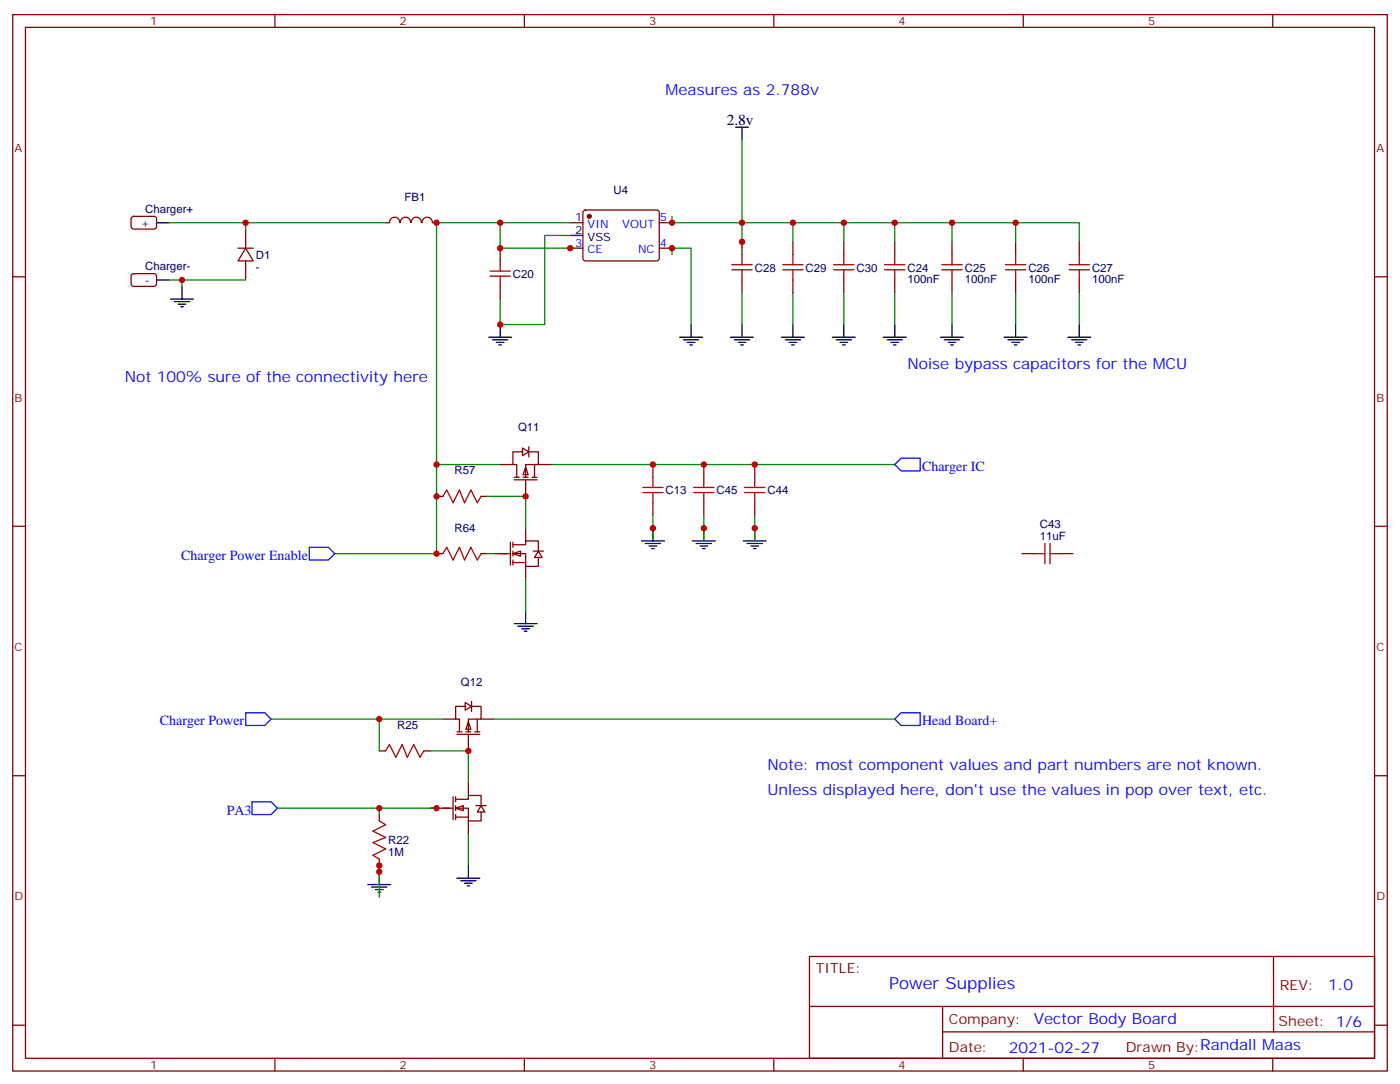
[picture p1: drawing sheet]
<svg xmlns="http://www.w3.org/2000/svg" width="388mm" height="300mm" viewBox="0 0 388 300" stroke-linecap="round" stroke-linejoin="round" font-family="sans-serif">
<g fill="none" stroke="#870000" stroke-width=".35">
<path d="M3.5 4.1h381v292.8h-381zM7.1 7.6h373.9v285.7h-373.9zM76.2 4.1v3.5M145.3 4.1v3.5M214.5 4.1v3.5M283.6 4.1v3.5M352.8 4.1v3.5M161.8 58.4l.5-.2 20 .1 .4 .6v13l-.7 .4h-20l-.4-.7v-12.7zM3.5 76.7h3.6M36.6 60.2l.4-.2h6l.4 .7-.1 2.4-.6 .4-5.9-.1-.5-.6v-2.1zM36.6 76.1l.4-.3 6 .1 .4 .7-.1 2.3-.6 .5-5.9-.1-.5-.6v-2.1zM66 68.8h4.2"/>
<path d="M68.1 68.8l2.1 3.5h-4.2zM68.1 63.5v5.3M68.1 72.3v5.3M110.8 61.7a1.41 1.41 0 0 0-1.4-1.5 1.41 1.41 0 0 0-1.4 1.5h-1.1M111 61.7a1.41 1.41 0 0 1 1.4-1.5 1.41 1.41 0 0 1 1.4 1.5M114 61.7a1.41 1.41 0 0 1 1.4-1.5 1.41 1.41 0 0 1 1.4 1.5M117 61.7a1.41 1.41 0 0 1 1.4-1.5 1.41 1.41 0 0 1 1.4 1.5M119.9 61.7h1.1M138.6 68.8v3.5M138.6 79.4v3.5M158 61.7h3.6M158 68.8h3.6"/>
<path d="M182.7 61.7h3.6M182.7 68.8h3.6M205.7 67v3.6M205.7 77.6v3.5M219.8 67v3.6M219.8 77.6v3.5M233.9 67v3.6M233.9 77.6v3.5M381 76.7h3.5M181 128.8v3.5M181 139.3v3.6M195.1 128.8v3.5"/>
<path d="M195.1 139.3v3.6M209.2 128.8v3.5M209.2 139.3v3.6M3.5 145.9h3.6M381 145.9h3.5M3.5 215h3.6M381 215h3.5M224.4 265.1h156.6v28.2h-156.6zM224.4 279h156.5M261.3 279v14.1M353 265.1v20.9M3.5 284.2h3.6"/>
<path d="M76.2 293.3v3.6M145.3 293.3v3.6M214.5 293.3v3.6M261.3 286h119.6M283.6 293.3v3.6M352.8 293.3v3.6M381 284.2h3.5"/>
</g>
<circle cx="163.3" cy="60" r=".53" fill="#870000" stroke="#870000" stroke-width=".35"/>
<g fill="none" stroke="#000" stroke-width=".35">
<path d="M203.9 35.3h3.5M205.7 35.3v3.5M43.4 61.7h3.5M43.4 77.6h3.5M50.4 79.4v3.5M158 65.3h3.6M47.3 82.9h6.3M48.3 83.6h4.3M49.4 84.3h2.1M50.1 85h.7M135.5 93.5h6.3M136.5 94.2h4.3"/>
<path d="M137.6 94.9h2.1M138.3 95.6h.7M138.6 90v3.5M188.4 93.5h6.3M189.4 94.2h4.3M190.5 94.9h2.1M191.2 95.6h.7M191.6 90v3.5M202.5 93.5h6.3M203.6 94.2h4.2M204.6 94.9h2.1M205.3 95.6h.7"/>
<path d="M205.7 90v3.5M216.6 93.5h6.4M217.7 94.2h4.2M218.7 94.9h2.1M219.4 95.6h.7M219.8 90v3.5M230.7 93.5h6.4M231.8 94.2h4.2M232.8 94.9h2.1M233.5 95.6h.7M233.9 90v3.5M177.8 149.9h6.3"/>
<path d="M178.9 150.6h4.2M179.9 151.3h2.1M180.6 152h.7M181 146.4v3.5M191.9 149.9h6.4M193 150.6h4.2M194 151.3h2.1M194.7 152h.7M195.1 146.4v3.5M206 149.9h6.4M207.1 150.6h4.2M208.1 151.3h2.2"/>
<path d="M208.8 152h.7M209.2 146.4v3.5"/>
</g>
<g fill="none" stroke="#a10000" stroke-width=".35">
<path d="M135.8 75.1h5.7M135.8 76.6h5.7M138.6 72.3v2.8M138.6 76.6v2.8M202.8 73.4h5.7M202.8 74.8h5.7M205.7 70.6v2.8M205.7 74.8v2.8M217 73.4h5.6M217 74.8h5.6M219.8 70.6v2.8M219.8 74.8v2.8"/>
<path d="M231.1 73.4h5.6M231.1 74.8h5.6M233.9 70.6v2.8M233.9 74.8v2.8M178.2 135.1h5.6M178.2 136.5h5.6M181 132.3v2.8M181 136.5v2.8M192.3 135.1h5.6M192.3 136.5h5.6M195.1 132.3v2.8M195.1 136.5v2.8"/>
<path d="M206.4 135.1h5.6M206.4 136.5h5.6M209.2 132.3v2.8M209.2 136.5v2.8"/>
</g>
<g fill="none" stroke="#008700" stroke-width=".35">
<path d="M205.7 38.8v30M186.3 60v1.7h33.5v5.3M46.9 77.6h3.5v1.8M46.9 61.7h21.2v1.8M50.4 77.6h17.7M68.1 61.7h38.8M158 65.3h-7v24.7h-12.4v-7.1M186.3 70.6v-1.8h5.3v21.2M219.8 61.7h14.1v5.3M205.7 81.1v8.9M219.8 81.1v8.9M233.9 81.1v8.9"/>
<path d="M181 146.4v3.5M195.1 146.4v3.5M209.2 146.4v3.5"/>
</g>
<g fill="#fff" stroke="#870000" stroke-width=".35">
<path d="M142.2 153.5l2.1-.7v1.4z"/>
<path d="M149.2 152.8l1.1 1.7h-2.1z"/>
</g>
<g fill="none" stroke="#870000" stroke-width=".35">
<path d="M121 137.6h1.8M133.3 137.6h1.8M146.6 123.8v2.8M136.9 153.5h4.6M141.5 150.3v6.3M142.2 151h3.5v-1.1h3.5v2.9M142.2 153.5h3.5v3.5h3.5v-2.5M142.2 155.9h3.5M142.2 150.3v1.4M142.2 152.8v1.4M142.2 155.2v1.4M145.7 146.4v3.5"/>
<path d="M145.7 157v3.5M147.8 152.8h2.8"/>
</g>
<path d="M138.6 61.7v7.1h21.2M158 61.7h-37v67.1h17.6M121 128.8v24.7h-28.2M135.1 137.6h10.6v8.8M152.8 128.8h95.2" fill="none" stroke="#008700" stroke-width=".35"/>
<path d="M249.8 127h5.3v3.5h-5.3l-1.8-1.7z" fill="none" stroke="#00f" stroke-width=".35"/>
<path d="M122.8 137.6l1-1.8 1.8 3.5 1.8-3.5 1.4 3.5 1.7-3.5 1.8 3.5 1-1.7" fill="none" stroke="#a10000" stroke-width=".35"/>
<path d="M144.8 124.2l1.8 1-1.8 1.1z" fill="#fff" stroke="#870000" stroke-width=".35"/>
<g fill="none" stroke="#870000" stroke-width=".35">
<path d="M138.6 128.8h3.6M142.5 132.3h1.4M142.5 133h6.4M145 125.2h-2.8v3.6h1v3.5M145 132.3h1.4M145.7 129.5l.7 2.1h-1.4zM145.7 133v4.6M146.8 125.2h2.4v3.6h-3.5v3.5M147.5 132.3h1.4M148.2 128.8v3.5M149.2 128.8h3.6M121 153.5h1.8"/>
<path d="M133.3 153.5h1.8M130.7 194.4v2.8"/>
</g>
<path d="M142.5 172.9h6.4M143.6 173.6h4.2M144.6 174.3h2.2M145.3 175h.7M145.7 169.3v3.6M129.8 239.9v3.5M126.6 243.4h6.4M127.7 244.1h4.2M128.8 244.8h2.1M129.5 245.5h.7" fill="none" stroke="#000" stroke-width=".35"/>
<path d="M135.1 153.5h1.8M145.7 160.5v8.8M76.9 224h44.1h-1.8M129.8 231.1v8.8" fill="none" stroke="#008700" stroke-width=".35"/>
<path d="M122.8 153.5l1-1.8 1.8 3.5 1.8-3.5 1.4 3.5 1.7-3.5 1.8 3.5 1-1.7" fill="none" stroke="#a10000" stroke-width=".35"/>
<path d="M85.7 151.7h5.3l1.8 1.8-1.8 1.7h-5.3zM69.8 222.3h5.3l1.8 1.7-1.8 1.8h-5.3z" fill="none" stroke="#00f" stroke-width=".35"/>
<path d="M128.9 194.7l1.8 1.1-1.8 1z" fill="#fff" stroke="#870000" stroke-width=".35"/>
<g fill="none" stroke="#870000" stroke-width=".35">
<path d="M122.8 199.3h3.5M129.1 195.8h-2.8v3.5h1.1v3.5M130.9 195.8h2.4v3.5h-3.5v3.5M132.3 199.3v3.5M133.3 199.3h3.6M105.1 208.1h1.8M117.5 208.1h1.7M126.6 202.8h1.5M126.6 203.6h6.4M129.1 202.8h1.4M129.8 200l.7 2.1h-1.4zM129.8 203.6v4.5"/>
<path d="M131.6 202.8h1.4"/>
</g>
<path d="M136.9 199.3h111.1M119.2 208.1h10.6v8.9" fill="none" stroke="#008700" stroke-width=".35"/>
<path d="M106.9 208.1l1-1.7 1.8 3.5 1.8-3.5 1.4 3.5 1.8-3.5 1.7 3.5 1.1-1.8" fill="none" stroke="#a10000" stroke-width=".35"/>
<path d="M249.8 197.6h5.3v3.5h-5.3l-1.8-1.8z" fill="none" stroke="#00f" stroke-width=".35"/>
<g fill="#fff" stroke="#870000" stroke-width=".35">
<path d="M126.3 224l2.1-.7v1.4z"/>
<path d="M133.3 223.3l1.1 1.8h-2.1z"/>
</g>
<g fill="none" stroke="#870000" stroke-width=".35">
<path d="M248 67v3.6M248 77.6v3.5M263.9 67v3.6M263.9 77.6v3.5M281.5 67v3.6M281.5 77.6v3.5M299.2 67v3.6M299.2 77.6v3.5M283.3 153.5h3.5M293.9 153.5h3.5M129.8 217v3.5M105.1 225.8v1.7"/>
<path d="M105.1 238.1v1.8M121 224h4.6M125.6 220.8v6.4M126.3 221.5h3.5v-1h3.5v2.8M126.3 224h3.5v3.5h3.5v-2.4M126.3 226.5h3.5M126.3 220.8v1.5M126.3 223.3v1.4M126.3 225.8v1.4M129.8 227.5v3.6M131.9 223.3h2.9"/>
</g>
<path d="M68.1 197.6h5.3l1.7 1.7-1.7 1.8h-5.3z" fill="none" stroke="#00f" stroke-width=".35"/>
<g fill="none" stroke="#008700" stroke-width=".35">
<path d="M233.9 61.7h30v5.3M248 61.7v5.3M263.9 61.7h17.6v5.3M281.5 61.7h17.7v5.3M248 81.1v8.9M263.9 81.1v8.9M281.5 81.1v8.9M299.2 81.1v8.9M181 142.9v3.5M195.1 142.9v3.5M209.2 142.9v3.5M75.1 199.3h47.7"/>
<path d="M105.1 199.3v8.8M105.1 224v1.8M105.1 239.9v8.8"/>
</g>
<g fill="none" stroke="#a10000" stroke-width=".35">
<path d="M245.2 73.4h5.6M245.2 74.8h5.6M248 70.6v2.8M248 74.8v2.8M261.1 73.4h5.6M261.1 74.8h5.6M263.9 70.6v2.8M263.9 74.8v2.8M278.7 73.4h5.6M278.7 74.8h5.6M281.5 70.6v2.8M281.5 74.8v2.8"/>
<path d="M296.3 73.4h5.7M296.3 74.8h5.7M299.2 70.6v2.8M299.2 74.8v2.8M286.8 153.5h2.8M289.6 150.6v5.7M291 153.5h2.9M291 150.6v5.7M105.1 227.5l1.8 1.1-3.5 1.8 3.5 1.7-3.5 1.4 3.5 1.8-3.5 1.8 1.7 1"/>
</g>
<g fill="none" stroke="#000" stroke-width=".35">
<path d="M244.8 93.5h6.4M245.9 94.2h4.2M246.9 94.9h2.2M247.6 95.6h.8M248 90v3.5M260.7 93.5h6.4M261.8 94.2h4.2M262.8 94.9h2.1M263.5 95.6h.7M263.9 90v3.5M278.3 93.5h6.4M279.4 94.2h4.2"/>
<path d="M280.5 94.9h2.1M281.2 95.6h.7M281.5 90v3.5M296 93.5h6.3M297 94.2h4.3M298.1 94.9h2.1M298.8 95.6h.7M299.2 90v3.5M102 245.2h6.3M103 245.9h4.2M104.1 246.6h2.1M104.8 247.3h.7"/>
<path d="M105.1 241.7v3.5"/>
</g>
<g fill="#c00">
<circle cx="50.4" cy="77.6" r=".88"/>
<circle cx="68.1" cy="61.7" r=".88"/>
<circle cx="186.3" cy="61.7" r=".88"/>
<circle cx="138.6" cy="90" r=".88"/>
<circle cx="205.7" cy="61.7" r=".88"/>
<circle cx="205.7" cy="67" r=".88"/>
<circle cx="219.8" cy="61.7" r=".88"/>
<circle cx="186.3" cy="68.8" r=".88"/>
<circle cx="121" cy="61.7" r=".88"/>
<circle cx="158" cy="68.8" r=".88"/>
<circle cx="138.6" cy="61.7" r=".88"/>
<circle cx="138.6" cy="68.8" r=".88"/>
<circle cx="181" cy="128.8" r=".88"/>
<circle cx="195.1" cy="128.8" r=".88"/>
<circle cx="209.2" cy="128.8" r=".88"/>
<circle cx="121" cy="128.8" r=".88"/>
<circle cx="145.7" cy="137.6" r=".88"/>
<circle cx="121" cy="137.6" r=".88"/>
<circle cx="121" cy="153.5" r=".88"/>
<circle cx="129.8" cy="208.1" r=".88"/>
<circle cx="105.1" cy="199.3" r=".88"/>
<circle cx="121" cy="224" r=".88"/>
<circle cx="105.1" cy="224" r=".88"/>
<circle cx="105.1" cy="241.7" r=".88"/>
<circle cx="105.1" cy="239.9" r=".88"/>
<circle cx="181" cy="146.4" r=".88"/>
<circle cx="195.1" cy="146.4" r=".88"/>
<circle cx="209.2" cy="146.4" r=".88"/>
<circle cx="281.5" cy="61.7" r=".88"/>
<circle cx="263.9" cy="61.7" r=".88"/>
<circle cx="233.9" cy="61.7" r=".88"/>
<circle cx="248" cy="61.7" r=".88"/>
</g>
<text font-size="4.6" fill="#00f" x="246.5" y="274.1">Power Supplies</text>
<g font-size="4.2" fill="#00f">
<text x="184.5" y="26.5">Measures as 2.788v</text>
<text x="34.6" y="105.8">Not 100% sure of the connectivity here</text>
<text x="251.5" y="102.3">Noise bypass capacitors for the MCU</text>
<text x="212.7" y="213.4">Note: most component values and part numbers are not known.</text>
<text x="212.7" y="220.5">Unless displayed here, don't use the values in pop over text, etc.</text>
<text x="368.2" y="274.4">1.0</text>
<text x="286.5" y="283.9">Vector Body Board</text>
<text x="279.6" y="291.7">2021-02-27</text>
</g>
<text font-size="4.2" x="201.4" y="34.6">2.8v</text>
<g font-size="3.9" fill="#00f">
<text x="255.6" y="130.5">Charger IC</text>
<text x="50.2" y="155.2">Charger Power Enable</text>
<text x="44.3" y="201.1">Charger Power</text>
<text x="255.6" y="201.1">Head Board+</text>
<text x="62.8" y="225.8">PA3</text>
</g>
<g font-size="3.9" fill="#800">
<text x="226.1" y="269.7">TITLE:</text>
<text x="354.8" y="274.4">REV:</text>
<text x="263" y="283.9">Company:</text>
<text x="354.4" y="284.5">Sheet: 1/6</text>
<text x="263" y="291.6">Date:</text>
<text x="312.1" y="291.7">Drawn By:Randall Maas</text>
</g>
<g font-size="3.2" fill="#800">
<text x="41.6" y="7.1">1</text>
<text x="110.8" y="7.1">2</text>
<text x="179.9" y="7.1">3</text>
<text x="249.1" y="7.1">4</text>
<text x="318.2" y="7.1">5</text>
<text x="4.1" y="42.2">A</text>
<text x="381.5" y="42.2">A</text>
<text x="4.1" y="111.3">B</text>
<text x="381.5" y="111.3">B</text>
<text x="4.1" y="180.4">C</text>
<text x="381.5" y="180.4">C</text>
<text x="4.1" y="249.6">D</text>
<text x="381.5" y="249.6">D</text>
<text x="41.6" y="296.3">1</text>
<text x="110.8" y="296.3">2</text>
<text x="179.9" y="296.3">3</text>
<text x="249.1" y="296.3">4</text>
<text x="318.2" y="296.3">5</text>
</g>
<g font-size="3.2" fill="#000080">
<text x="170.1" y="53.9">U4</text>
<text x="40.2" y="58.9">Charger+</text>
<text x="112.1" y="55.8">FB1</text>
<text x="70.9" y="71.7">D1</text>
<text x="40.2" y="74.8">Charger-</text>
<text x="70.9" y="75">-</text>
<text x="142.2" y="77">C20</text>
<text x="209.2" y="75.3">C28</text>
<text x="223.3" y="75.3">C29</text>
<text x="237.4" y="75.3">C30</text>
<text x="251.5" y="75.3">C24</text>
<text x="267.4" y="75.3">C25</text>
<text x="285" y="75.3">C26</text>
<text x="302.7" y="75.3">C27</text>
<text x="251.5" y="78.4">100nF</text>
<text x="267.4" y="78.4">100nF</text>
<text x="285" y="78.4">100nF</text>
<text x="302.7" y="78.4">100nF</text>
<text x="143.6" y="119.5">Q11</text>
<text x="126" y="131.5">R57</text>
<text x="184.5" y="137">C13</text>
<text x="198.6" y="137">C45</text>
<text x="212.7" y="137">C44</text>
<text x="126" y="147.4">R64</text>
<text x="288.2" y="149.6">11uF</text>
<text x="288.2" y="146.4">C43</text>
<text x="127.7" y="190.1">Q12</text>
<text x="110.1" y="202.1">R25</text>
<text x="107.6" y="237.3">1M</text>
<text x="107.6" y="234">R22</text>
</g>
<g font-size="3.2">
<text x="39" y="62.8">+</text>
<text x="159.4" y="64.9">2</text>
<text x="162.9" y="66.7">VSS</text>
<text x="40.2" y="78.7">-</text>
</g>
<g font-size="3.2" fill="#00f">
<text x="159.4" y="61.4">1</text>
<text x="162.9" y="63.1">VIN</text>
<text x="172.5" y="63.1">VOUT</text>
<text x="182.9" y="61.4">5</text>
<text x="159.4" y="68.4">3</text>
<text x="162.9" y="70.2">CE</text>
<text x="176.8" y="70.2">NC</text>
<text x="182.9" y="68.4">4</text>
</g>
</svg>
